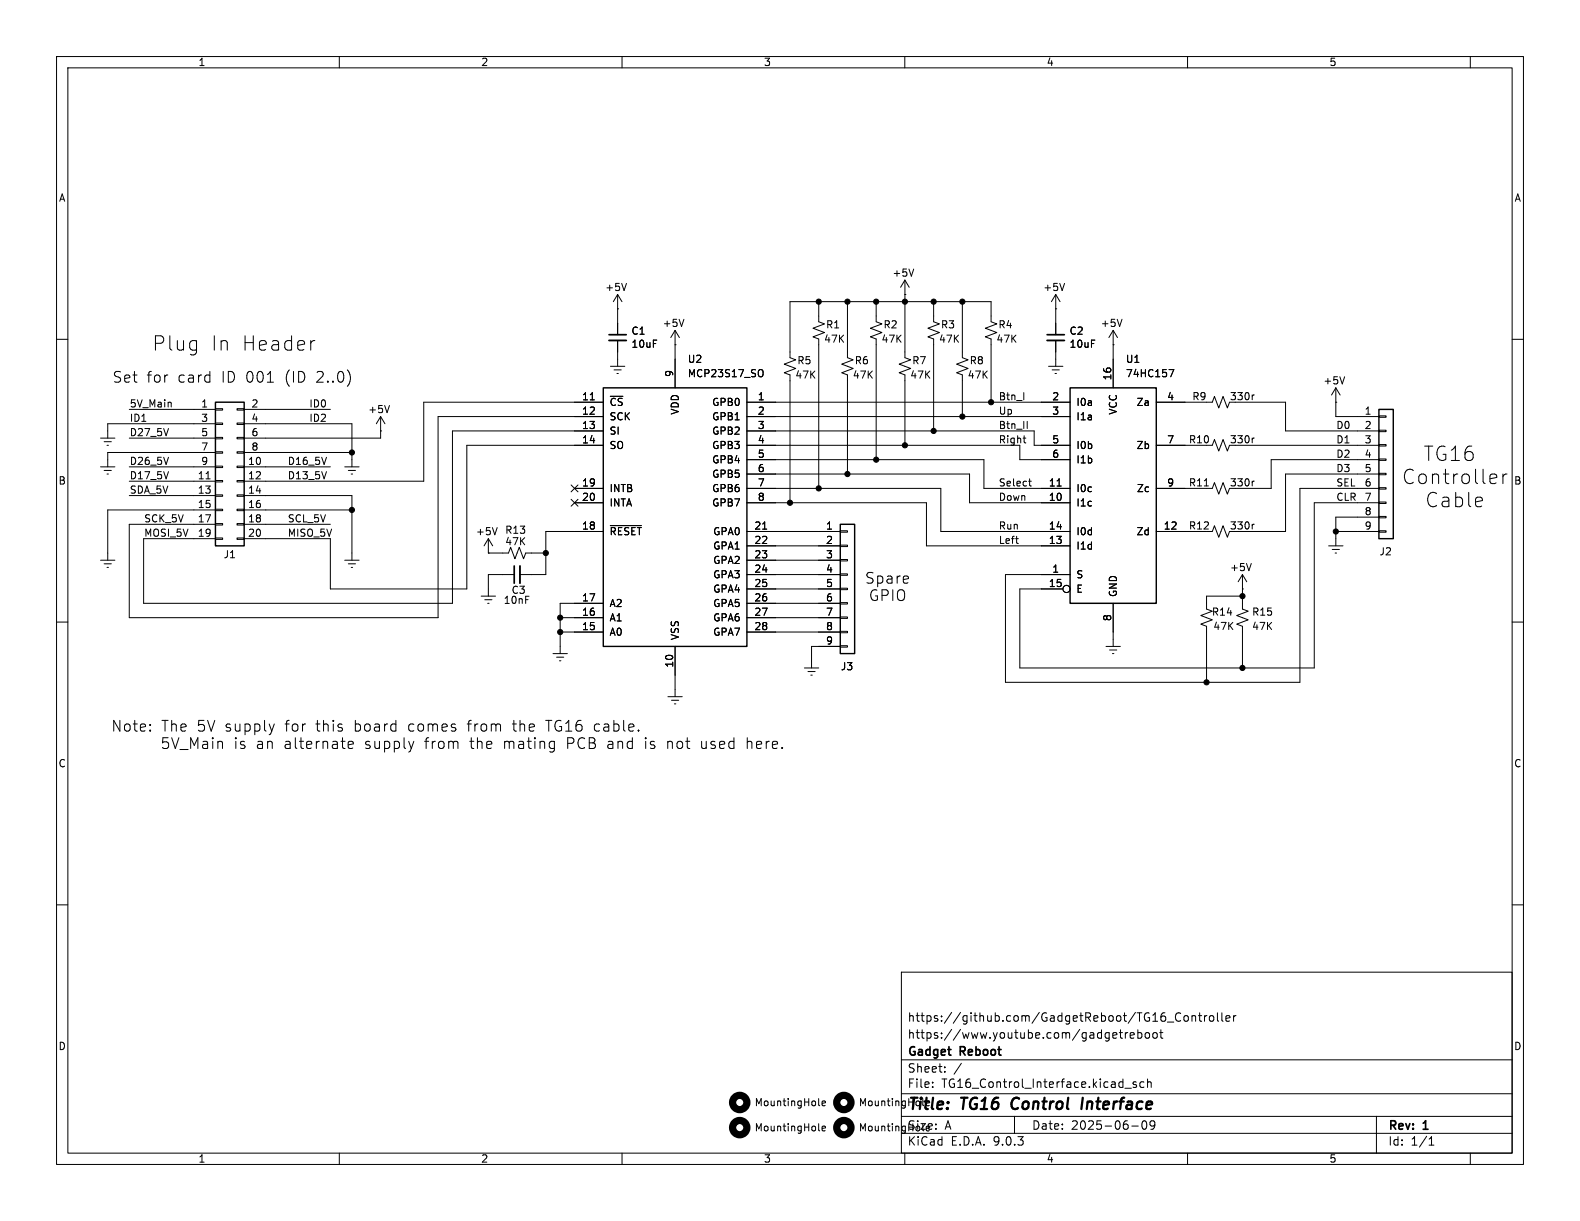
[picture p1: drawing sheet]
<svg xmlns="http://www.w3.org/2000/svg" width="279mm" height="216mm" viewBox="0 0 279 216" stroke-linecap="round" stroke-linejoin="round" font-family="sans-serif">
<g fill="none" stroke="#000" stroke-width=".18">
<path d="M10 10h259.4v195.9h-259.4zM12 12h255.4v191.9h-255.4zM60 10v2M110 10v2M160 10v2M210 10v2M260 10v2M109.2 54.6h.1M109.2 52.1v7.1M109.2 52.1l-.7 1.2M109.2 52.1l.8 1.2M110.8 50.1l-.4 1.3"/>
<path d="M119.4 58.4v10.2M119.4 58.4l-.8 1.3M119.4 58.4l.7 1.3M120.9 56.5l-.4 1.2M144.8 53.3v3.6l1 .4-2 .7 2 .8-2 .8 1 .3v26.5M149.9 53.3v9.9l1 .4-2.1 .8 2.1 .8-2.1 .7 1.1 .4v17.5M154.9 53.3v3.6l1.1 .4-2.1 .7 2.1 .8-2.1 .8 1 .3v21.4M160 49.5v13.7l1 .4-2 .8 2 .8-2 .7 1 .4v12.4M160 52.1h.1M160 49.5l-.7 1.3M160 49.5l.8 1.3M161.6 47.6l-.4 1.2"/>
<path d="M165.1 53.3v3.6l1 .4-2 .7 2 .8-2 .8 1 .3v16.3M170.2 53.3v9.9l1 .4-2 .8 2 .8-2 .7 1 .4v7.4M186.7 54.6h.1M186.7 52.1v7.1M186.7 52.1l-.8 1.2M186.7 52.1l.8 1.2M188.3 50.1l-.5 1.3M196.8 58.4v10.2M196.8 58.4l-.7 1.3M196.8 58.4l.8 1.3M198.4 56.5l-.4 1.2M10 60h2"/>
<path d="M17.8 77.5h2.5M18.4 78.1h1.3M18.9 78.7h.3M22.9 72.4h15.2M22.9 77.5h15.2M38.1 72.3h1.3v.2h-1.3zM38.1 74.8h1.3v.3h-1.3zM38.1 77.3h1.3v.3h-1.3zM38.1 79.9h1.3v.2h-1.3zM38.1 74.9h-19.1v2.6M41.9 72.3h1.3v.2h-1.3zM41.9 74.8h1.3v.3h-1.3z"/>
<path d="M41.9 77.3h1.3v.3h-1.3zM41.9 79.9h1.3v.2h-1.3zM43.2 72.4h15.2M43.2 74.9h19v7.7M55.4 60.2h.3M67.3 76.2h.1M67.3 73.7v3.8h-24.1M67.3 73.7l-.8 1.2M67.3 73.7l.8 1.2M68.9 71.7l-.5 1.3M104.4 70.7h.7M106.7 71.1h-31.8v14h-31.7"/>
<path d="M106.7 73.7h-29.2v35.5h-54.6v-16.5h15.2M106.7 76.2h-26.7v30.5h-54.6v-11.4h12.7M106.7 78.7h-24.2v25.4h-24.1v-8.8h-15.2M107.9 64.8h2.6M108.6 65.4h1.3M109.1 66h.2M109.2 60.2v4.6M119.4 61h.1M132.1 73.7h57.1M132.1 76.2h50.8v2.5h6.3M132.1 78.7h48.2v2.6h8.9M132.1 71.1h57.1"/>
<path d="M134.6 65.3l.2 .1a.81 .81 0 0 1-.2 1.2M175.3 71.1v-11.2l-1.1-.3 2.1-.8-2.1-.8 2.1-.7-1-.4v-3.6h-35.6v9.9l1 .4-2 .8 2 .8-2 .7 1 .4v22.6M180.9 77.5h.5M181.2 78.3h.2M181.6 74.5v1.3M185.4 64.8h2.6M186.1 65.4h1.2M186.6 66h.2M186.7 60.2v4.6M196.8 61h.1M204.5 78.7h9.9l.4-1 .7 2.1 .8-2.1 .7 2.1 .4-1.1M204.5 71.1h9.9l.4-1 .7 2 .8-2 .7 2 .4-1"/>
<path d="M206.7 65.3h.9l-.6 1.3M218.4 71.1h8.9v5.1h16.5M218.4 78.7h25.4M221.8 77.5h-.2M221.8 69.8l-.2 .1M236.2 71.1h.1M236.2 68.6v5.1h7.6M236.2 68.6l-.7 1.3M236.2 68.6l.8 1.3M237.8 66.6l-.4 1.3M243.8 73.5h1.3v.3h-1.3zM243.8 76.1h1.3v.2h-1.3z"/>
<path d="M243.8 78.6h1.3v.3h-1.3zM267.4 60h2M17.8 82.6h2.5M17.8 99.1h2.5M18.4 83.2h1.3M18.4 99.7h1.3M18.9 83.8h.3M22.9 82.6h15.2M22.9 85.1h15.2M22.9 87.6h15.2M36.4 84.7h.8M38.1 82.4h1.3v.3h-1.3z"/>
<path d="M38.1 85h1.3v.2h-1.3zM38.1 87.5h1.3v.3h-1.3zM38.1 90h1.3v.3h-1.3zM38.1 92.6h1.3v.2h-1.3zM38.1 95.1h1.3v.3h-1.3zM38.1 80h-19.1v2.6M38.1 90.2h-19.1v8.9M41.9 82.4h1.3v.3h-1.3zM41.9 85h1.3v.2h-1.3zM41.9 87.5h1.3v.3h-1.3zM41.9 90h1.3v.3h-1.3zM41.9 92.6h1.3v.2h-1.3z"/>
<path d="M41.9 95.1h1.3v.3h-1.3zM43.2 80h19M43.2 82.6h15.2M43.2 87.6h19v11.5M43.2 90.2h19M43.2 92.7h15.2M61 82.6h2.5M61 99.1h2.5M61.6 83.2h1.3M61.6 99.7h1.3M62.1 83.8h.3M86.4 97.8h.1"/>
<path d="M86.4 97.8h3.5l.4-1 .8 2 .7-2 .8 2 .4-1h3.5M86.4 95.3l-.8 1.2M86.4 95.3l.7 1.2M86.4 95.3v2.5M87.9 93.3l-.4 1.3M101 85.8l1.2 1.2M101 88.3l1.2 1.2M101.6 86.4h5.1M101.6 88.9h5.1M102.2 85.8l-1.2 1.2M102.2 88.3l-1.2 1.2M106.7 94h-10.2v7.6h-4.6"/>
<path d="M107.9 92.9h5.5M132.1 83.8h39.3v5.1h17.8M132.1 81.3h41.9v5.1h15.2M132.1 86.4h34.3v7.6h22.8M132.1 88.9h31.7v7.6h25.4M132.1 94h16.5M132.1 96.5h16.5M132.1 99.1h16.5M134.9 93.6h.7M148.6 93.9h1.3v.2h-1.3zM148.6 96.4h1.3v.2h-1.3zM148.6 98.9h1.3v.3h-1.3z"/>
<path d="M179.6 95.2h.5M180 96.1h.1M181.9 85.1h.5M182.1 84.7v1.1l.3 .1M186.9 85.9h.8M204.5 94h9.9l.4-1 .7 2 .8-2 .7 2 .4-1M204.5 86.4h9.9l.4-1.1 .7 2.1 .8-2.1 .7 2.1 .4-1M213 85.9h.7M221.3 99.6l-.5 1.3M221.8 92.7l-.2 .1M221.8 85.1h-.2M234.9 96.5h2.6"/>
<path d="M235.6 97.2h1.3M236.1 97.8h.2M236.2 94h7.6M243.8 81.2h1.3v.2h-1.3zM243.8 83.7h1.3v.2h-1.3zM243.8 86.2h1.3v.3h-1.3zM243.8 88.8h1.3v.2h-1.3zM243.8 91.3h1.3v.3h-1.3zM243.8 93.9h1.3v.2h-1.3zM243.8 83.8h-16.5v10.2h-8.9M243.8 81.3h-19v5.1h-6.4M243.8 86.4h-13.9v34.3h-52.1v-19.1h11.4"/>
<path d="M243.8 88.9h-11.4v29.2h-52.1v-14h7.7M243.8 91.4h-7.6v5.1M264.3 83.8l.3 .1 .1 .5-1.2 .3M264.6 85.4l-.3 .1M265.8 83.8v1.7M266.5 83.8a.65 .65 0 0 0-.7 .5M10 110h2M18.9 100.3h.3M62.1 100.3h.3M85.1 105.4h2.5M85.7 106h1.3M86.2 106.7h.3"/>
<path d="M90.9 101.6h-4.5v3.8M97.8 115.6h2.5M98.4 116.2h1.3M98.9 116.8h.3M99.1 109.2h7.6M99.1 111.8h7.6M106.7 106.7h-7.6v8.9M119.4 114.3v8.9M132.1 106.7h16.5M132.1 109.2h16.5M132.1 111.8h16.5M132.1 101.6h16.5"/>
<path d="M132.1 104.1h16.5M142.2 118.1h2.6M142.9 118.7h1.2M143.4 119.4h.2M148.6 101.5h1.3v.2h-1.3zM148.6 104h1.3v.3h-1.3zM148.6 106.6h1.3v.2h-1.3zM148.6 109.1h1.3v.2h-1.3zM148.6 111.6h1.3v.3h-1.3zM148.6 114.2h1.3v.2h-1.3zM148.6 114.3h-5.1v3.8M195.6 114.3h2.5"/>
<path d="M196.2 114.9h1.3M196.7 115.6h.3M196.8 106.7v7.6M219.7 101.6v6.1l1 .4-2 .7 2 .8-2 .8 1 .3v7.4M219.7 104.1h.1M219.7 105.4h-6.3v2.3l1 .4-2.1 .7 2.1 .8-2.1 .8 1.1 .3v10M219.7 101.6l-.8 1.3M219.7 101.6l.8 1.3M267.4 110h2M26.6 129.1v.1v.1M26.6 128.1v.1v.1M48.5 128l-.4 1.3"/>
<path d="M61.7 132.3l.1 .1 .6-.1M61.7 131.2l.5-.1 .2 .1 .1 .3-.9 .2M114.2 130.4l-.1 .1 .1 .1M118.1 123.2h2.5M118.7 123.8h1.3M119.3 124.5h.2M124.1 131.1l.1 1.2M132.1 130.4v2M132.4 131.1l-.3 .2M10 160h2M159.4 171.9h108v32h-108zM208.8 179.2a.6 .6 0 0 0-.8 0 .6 .6 0 0 0-.1 .7 .56 .56 0 0 0 .2 .6 .56 .56 0 0 0 .7-.1"/>
<path d="M209.5 179.7l.4-.1 .2 .3v.4l-.2 .3-.4-.1-.1-.2v-.4zM210.8 179.7l.2-.1 .4 .1v.9M210.8 179.6v1M211.9 179.6h.6M212.1 179.1v1.3l.4 .2M213 179.6v1M213.4 179.6l-.3 .1-.1 .2M214 179.7l.4-.1 .2 .3v.4l-.2 .3-.4-.1-.1-.2v-.4zM215.3 179.1v1.3l.2 .2M216.1 179.1v1.3l.2 .2M218.1 179.6v1M218.6 179.6l-.3 .1-.2 .2"/>
<path d="M267.4 160h2M144.8 195.3l.2 .2M144.8 199.8l.2 .2M145.4 199.5l.6-.1-.1-.2-.3-.1-.2 .2v.6h.5M145.4 195.1l.6-.1-.1-.3h-.3l-.2 .2v.6h.5M159.4 197.4h108M159.4 193.4h108M159.4 187.4h108M164.9 192.1v.2M164.9 191.4v.1M167.1 189.4v.2M167.1 188.7v.1"/>
<path d="M170 188l-1.3 1.9M179.4 197.4v3M197.3 182.6l.2 .3-.7 .2M197.4 183.5l-.1 .1M197.9 182.6h.6M198.1 182.1v1.3l.4 .2M198.9 192.4h1.2M199 182.6v1M199.4 182.6l-.3 .1-.1 .2M199.9 183.1l.7-.2-.1-.2-.4-.1-.2 .2v.7h.6M200.1 199.1h1.2M200.9 191.4l-.3-.1-.2 .2v.2l.5 .2v.3h-.5"/>
<path d="M201.2 182.7l.4-.1 .3 .3v.4l-.1 .2h-.6M201.2 182.1v1.5M202.1 198.3l.2-.1a.81 .81 0 0 1 .6 .6 .81 .81 0 0 1-.3 .8l-.2 .1a.81 .81 0 0 1-.3-1.4zM202.3 191.4l-.4-.1-.3 .3v.4l.1 .2h.6M202.6 182.7l.2-.1 .4 .1 .1 .6-.2 .2-.3 .1-.2-.2zM202.9 191.4l.2-.1 .4 .1 .1 .9M202.9 190.8v1.5M204 182.7l.4-.1 .2 .3v.4l-.2 .3-.4-.1-.1-.2v-.4zM204.2 198.8l-.3 .3h-.3l-.2-.3 .1-.5 .4-.1 .2 .1a.99 .99 0 0 1-.3 1.4h-.3M205.1 182.6h.5M205.3 182.1v1.3l.3 .2M216.8 180.1l.7-.2-.1-.2-.4-.1-.2 .2 .1 .7h.5"/>
<path d="M243.4 197.4v6.5M60 203.9v2M110 203.9v2M159.4 200.4h108M160 203.9v2M210 203.9v2M252.7 202.5h.9M252.7 201.4l.4-.4v1.5M260 203.9v2"/>
<circle cx="188.6" cy="104.1" r=".63"/>
</g>
<path d="M179.2 194.4a1.27 1.27 0 0 0-.1 1.6M191.5 194.1l-.3 2" fill="none" stroke="#000" stroke-width=".4"/>
<path d="M38.1 71.1h5.1v25.4h-5.1zM106.7 68.6h25.4v45.7h-25.4zM189.2 68.6h15.3v38.1h-15.3zM243.8 72.4h2.6v22.9h-2.6zM148.6 92.7h2.5v22.9h-2.5z" fill="none" stroke="#000" stroke-width=".25"/>
<path d="M107.7 59.2h3M185.2 59.2h3M90.9 100.1v3" fill="none" stroke="#000" stroke-width=".3"/>
<path d="M107.7 60.2h3M185.2 60.2h3M91.9 100.1v3" fill="none" stroke="#000" stroke-width=".33"/>
<g fill="none" stroke="#000" stroke-width="1.3">
<circle cx="130.8" cy="194.9" r="1.27"/>
<circle cx="130.8" cy="199.4" r="1.27"/>
<circle cx="149.2" cy="194.9" r="1.27"/>
<circle cx="149.2" cy="199.4" r="1.27"/>
</g>
<g fill="#000" stroke="#000" stroke-width=".18">
<circle cx="144.8" cy="53.3" r=".46"/>
<circle cx="149.9" cy="53.3" r=".46"/>
<circle cx="154.9" cy="53.3" r=".46"/>
<circle cx="160" cy="53.3" r=".46"/>
<circle cx="165.1" cy="53.3" r=".46"/>
<circle cx="170.2" cy="53.3" r=".46"/>
<circle cx="160" cy="78.7" r=".46"/>
<circle cx="165.1" cy="76.2" r=".46"/>
<circle cx="170.2" cy="73.7" r=".46"/>
<circle cx="175.3" cy="71.1" r=".46"/>
<circle cx="62.2" cy="80" r=".46"/>
<circle cx="62.2" cy="90.2" r=".46"/>
<circle cx="96.5" cy="97.8" r=".46"/>
<circle cx="139.7" cy="88.9" r=".46"/>
<circle cx="144.8" cy="86.4" r=".46"/>
<circle cx="149.9" cy="83.8" r=".46"/>
<circle cx="154.9" cy="81.3" r=".46"/>
<circle cx="236.2" cy="94" r=".46"/>
<circle cx="99.1" cy="111.8" r=".46"/>
<circle cx="99.1" cy="109.2" r=".46"/>
<circle cx="219.7" cy="118.1" r=".46"/>
<circle cx="219.7" cy="105.4" r=".46"/>
<circle cx="213.4" cy="120.7" r=".46"/>
</g>
<g font-size="3.5">
<text x="26.9" y="62.2">Plug</text>
<text x="37.3" y="62.2">In Header</text>
<text x="251.7" y="81.7">TG16</text>
<text x="247.9" y="85.8">Controller</text>
<text x="252" y="89.9">Cable</text>
</g>
<g font-size="2.8">
<text x="160.4" y="196.8">Title:</text>
<text x="170.1" y="196.8">TG16</text>
<text x="179.7" y="196.8">Control</text>
<text x="192.9" y="196.8">Interface</text>
</g>
<g font-size="2.7">
<text x="19.8" y="67.8">Set</text>
<text x="25.9" y="67.8">for</text>
<text x="31.4" y="67.8">card</text>
<text x="39.2" y="67.8">ID 001</text>
<text x="50.5" y="67.8">(ID</text>
<text x="56.1" y="67.8">2..0)</text>
<text x="152.9" y="103.4">Spare</text>
<text x="153.6" y="106.4">GPIO</text>
<text x="19.6" y="129.5">Note:</text>
<text x="28.4" y="129.5">The 5V supply</text>
<text x="50.4" y="129.5">for</text>
<text x="56" y="129.5">this</text>
<text x="62.7" y="129.5">board</text>
<text x="72.3" y="129.5">comes</text>
<text x="82.9" y="129.5">from</text>
<text x="91" y="129.5">the</text>
<text x="97" y="129.5">TG16</text>
<text x="105.5" y="129.5">cable.</text>
<text x="28.7" y="132.6">5V_Main</text>
<text x="41.7" y="132.6">is</text>
<text x="45.7" y="132.6">an</text>
<text x="50.6" y="132.6">alternate</text>
<text x="65" y="132.6">supply</text>
<text x="75.6" y="132.6">from</text>
<text x="83.7" y="132.6">the</text>
<text x="89.7" y="132.6">mating</text>
<text x="100.9" y="132.6">PCB and</text>
<text x="114.8" y="132.6">is</text>
<text x="118.8" y="132.6">not</text>
<text x="124.9" y="132.6">used</text>
<text x="133" y="132.6">here.</text>
</g>
<g font-size="2.1">
<text x="160.4" y="183.9">https://www.youtube.com/gadgetreboot</text>
<text x="160.4" y="180.9">https://github.com/GadgetReboot/TG16_Controller</text>
<text x="160.4" y="189.9">Sheet:</text>
<text x="160.4" y="187.1">Gadget</text>
<text x="169.9" y="187.1">Reboot</text>
<text x="160.4" y="192.6">File:</text>
<text x="166.5" y="192.6">TG16_Control_Interface.kicad_sch</text>
<text x="160.4" y="202.8">KiCad</text>
<text x="160.4" y="200">Size:</text>
<text x="167.1" y="200">A</text>
<text x="168.1" y="202.8">E.D.A.</text>
<text x="175.7" y="202.8">9.0.3</text>
<text x="182.4" y="200">Date:</text>
<text x="189.4" y="200">2025-06-09</text>
<text x="245.4" y="200.2">Rev:</text>
<text x="245.4" y="202.8">Id:</text>
<text x="249.5" y="202.8">1/1</text>
<text x="251.8" y="200.2">1</text>
</g>
<g font-size="1.8">
<text x="35" y="11.9">1</text>
<text x="85" y="11.9">2</text>
<text x="135" y="11.9">3</text>
<text x="185" y="11.9">4</text>
<text x="235" y="11.9">5</text>
<text x="10.3" y="35.9">A</text>
<text x="267.7" y="35.9">A</text>
<text x="106.9" y="51.7">+5V</text>
<text x="157.7" y="49.1">+5V</text>
<text x="184.4" y="51.7">+5V</text>
<text x="111.6" y="59.4">C1</text>
<text x="117.1" y="58">+5V</text>
<text x="146" y="58.3">R1</text>
<text x="156.1" y="58.3">R2</text>
<text x="166.3" y="58.3">R3</text>
<text x="176.5" y="58.3">R4</text>
<text x="189" y="59.4">C2</text>
<text x="194.6" y="58">+5V</text>
<text x="111.6" y="61.7">10uF</text>
<text x="121.5" y="64.4">U2</text>
<text x="140.9" y="64.6">R5</text>
<text x="145.6" y="60.8">47K</text>
<text x="151.1" y="64.6">R6</text>
<text x="155.8" y="60.8">47K</text>
<text x="161.2" y="64.6">R7</text>
<text x="165.9" y="60.8">47K</text>
<text x="171.4" y="64.6">R8</text>
<text x="176.1" y="60.8">47K</text>
<text x="189" y="61.7">10uF</text>
<text x="199" y="64.4">U1</text>
<text x="102.8" y="70.9">11</text>
<text x="107.7" y="72">~{CS}</text>
<text x="119.1" y="66.7" transform="rotate(-90 119.1 66.7)">9</text>
<text x="121.5" y="66.9">MCP23S17_SO</text>
<text x="125.8" y="72">GPB0</text>
<text x="133.9" y="70.9">1</text>
<text x="140.5" y="67.2">47K</text>
<text x="150.7" y="67.2">47K</text>
<text x="160.9" y="67.2">47K</text>
<text x="171" y="67.2">47K</text>
<text x="176.5" y="70.9">Btn_I</text>
<text x="186" y="70.9">2</text>
<text x="190.2" y="72">I0a</text>
<text x="196.6" y="67.4" transform="rotate(-90 196.6 67.4)">16</text>
<text x="199" y="66.9">74HC157</text>
<text x="200.9" y="72">Za</text>
<text x="206.3" y="70.9">4</text>
<text x="210.7" y="71">R9</text>
<text x="217.4" y="71">330r</text>
<text x="233.9" y="68.2">+5V</text>
<text x="22.9" y="74.7">ID1</text>
<text x="22.9" y="77.2">D27_5V</text>
<text x="22.9" y="72.1">5V_Main</text>
<text x="35.5" y="72.1">1</text>
<text x="35.5" y="74.7">3</text>
<text x="35.5" y="77.2">5</text>
<text x="44.4" y="72.1">2</text>
<text x="44.4" y="74.7">4</text>
<text x="44.4" y="77.2">6</text>
<text x="54.6" y="72.1">ID0</text>
<text x="54.6" y="74.7">ID2</text>
<text x="65" y="73.3">+5V</text>
<text x="102.8" y="73.4">12</text>
<text x="102.8" y="75.9">13</text>
<text x="107.7" y="74.5">SCK</text>
<text x="107.7" y="77.1">SI</text>
<text x="120.2" y="73.4" transform="rotate(-90 120.2 73.4)">VDD</text>
<text x="125.8" y="74.5">GPB1</text>
<text x="125.8" y="77.1">GPB2</text>
<text x="133.9" y="73.4">2</text>
<text x="133.9" y="75.9">3</text>
<text x="176.5" y="73.4">Up</text>
<text x="176.5" y="75.9">Btn_II</text>
<text x="186" y="73.4">3</text>
<text x="190.2" y="74.5">I1a</text>
<text x="197.7" y="73.4" transform="rotate(-90 197.7 73.4)">VCC</text>
<text x="236.2" y="75.9">D0</text>
<text x="241.2" y="73.4">1</text>
<text x="241.2" y="75.9">2</text>
<text x="22.9" y="82.3">D26_5V</text>
<text x="35.5" y="79.8">7</text>
<text x="35.5" y="82.3">9</text>
<text x="43.8" y="82.3">10</text>
<text x="44.4" y="79.8">8</text>
<text x="50.8" y="82.3">D16_5V</text>
<text x="102.8" y="78.5">14</text>
<text x="107.7" y="79.6">SO</text>
<text x="125.8" y="79.6">GPB3</text>
<text x="125.8" y="82.1">GPB4</text>
<text x="133.9" y="78.5">4</text>
<text x="133.9" y="81">5</text>
<text x="133.9" y="83.6">6</text>
<text x="176.5" y="78.5">Right</text>
<text x="186" y="78.5">5</text>
<text x="186" y="81">6</text>
<text x="190.2" y="79.6">I0b</text>
<text x="190.2" y="82.1">I1b</text>
<text x="200.9" y="79.6">Zb</text>
<text x="206.3" y="78.5">7</text>
<text x="210.1" y="78.6">R10</text>
<text x="217.4" y="78.6">330r</text>
<text x="236.2" y="83.6">D3</text>
<text x="236.2" y="78.5">D1</text>
<text x="236.2" y="81">D2</text>
<text x="241.2" y="78.5">3</text>
<text x="241.2" y="81">4</text>
<text x="241.2" y="83.6">5</text>
<text x="10.3" y="85.9">B</text>
<text x="22.9" y="87.4">SDA_5V</text>
<text x="22.9" y="84.8">D17_5V</text>
<text x="34.9" y="84.8">11</text>
<text x="34.9" y="87.4">13</text>
<text x="34.9" y="89.9">15</text>
<text x="43.8" y="84.8">12</text>
<text x="43.8" y="87.4">14</text>
<text x="43.8" y="89.9">16</text>
<text x="50.8" y="84.8">D13_5V</text>
<text x="102.8" y="86.1">19</text>
<text x="102.8" y="88.6">20</text>
<text x="107.7" y="87.2">INTB</text>
<text x="107.7" y="89.8">INTA</text>
<text x="125.8" y="84.7">GPB5</text>
<text x="125.8" y="87.2">GPB6</text>
<text x="125.8" y="89.8">GPB7</text>
<text x="133.9" y="86.1">7</text>
<text x="133.9" y="88.6">8</text>
<text x="176.5" y="86.1">Select</text>
<text x="176.5" y="88.6">Down</text>
<text x="185.4" y="86.1">11</text>
<text x="185.4" y="88.6">10</text>
<text x="190.2" y="87.2">I0c</text>
<text x="190.2" y="89.8">I1c</text>
<text x="201" y="87.2">Zc</text>
<text x="206.3" y="86.1">9</text>
<text x="210.1" y="86.2">R11</text>
<text x="217.4" y="86.2">330r</text>
<text x="236.2" y="86.1">SEL</text>
<text x="236.2" y="88.6">CLR</text>
<text x="241.2" y="86.1">6</text>
<text x="241.2" y="88.6">7</text>
<text x="267.7" y="85.9">B</text>
<text x="25.4" y="92.4">SCK_5V</text>
<text x="25.4" y="95">MOSI_5V</text>
<text x="34.9" y="92.5">17</text>
<text x="34.9" y="95">19</text>
<text x="43.8" y="92.5">18</text>
<text x="43.8" y="95">20</text>
<text x="50.8" y="92.4">SCL_5V</text>
<text x="50.8" y="95">MISO_5V</text>
<text x="84.1" y="94.8">+5V</text>
<text x="89.2" y="94.6">R13</text>
<text x="102.8" y="93.7">18</text>
<text x="107.7" y="94.8">~{RESET}</text>
<text x="126" y="94.8">GPA0</text>
<text x="133.3" y="93.7">21</text>
<text x="146" y="93.7">1</text>
<text x="176.5" y="93.7">Run</text>
<text x="185.4" y="93.7">14</text>
<text x="190.2" y="94.8">I0d</text>
<text x="200.9" y="94.8">Zd</text>
<text x="205.7" y="93.7">12</text>
<text x="210.1" y="93.8">R12</text>
<text x="217.4" y="93.8">330r</text>
<text x="241.2" y="91.2">8</text>
<text x="241.2" y="93.7">9</text>
<text x="39.4" y="98.9">J1</text>
<text x="89.2" y="96.6">47K</text>
<text x="126" y="97.4">GPA1</text>
<text x="126" y="99.9">GPA2</text>
<text x="133.3" y="96.3">22</text>
<text x="133.3" y="98.8">23</text>
<text x="133.3" y="101.3">24</text>
<text x="146" y="96.3">2</text>
<text x="146" y="98.8">3</text>
<text x="146" y="101.3">4</text>
<text x="176.5" y="96.3">Left</text>
<text x="185.4" y="96.3">13</text>
<text x="186" y="101.3">1</text>
<text x="190.2" y="97.4">I1d</text>
<text x="217.4" y="101.2">+5V</text>
<text x="243.8" y="98.4">J2</text>
<text x="89" y="107">10nF</text>
<text x="90.4" y="105.2">C3</text>
<text x="102.8" y="106.4">17</text>
<text x="107.7" y="107.5">A2</text>
<text x="126" y="102.5">GPA3</text>
<text x="126" y="105">GPA4</text>
<text x="126" y="107.5">GPA5</text>
<text x="133.3" y="103.9">25</text>
<text x="133.3" y="106.4">26</text>
<text x="146" y="103.9">5</text>
<text x="146" y="106.4">6</text>
<text x="185.4" y="103.9">15</text>
<text x="190.2" y="102.5">S</text>
<text x="190.2" y="105">E</text>
<text x="197.7" y="105.7" transform="rotate(-90 197.7 105.7)">GND</text>
<text x="102.8" y="109">16</text>
<text x="102.8" y="111.5">15</text>
<text x="107.7" y="110.1">A1</text>
<text x="107.7" y="112.6">A0</text>
<text x="120.2" y="113.3" transform="rotate(-90 120.2 113.3)">VSS</text>
<text x="126" y="110.1">GPA6</text>
<text x="126" y="112.6">GPA7</text>
<text x="133.3" y="109">27</text>
<text x="133.3" y="111.5">28</text>
<text x="146" y="109">7</text>
<text x="146" y="111.5">8</text>
<text x="196.6" y="109.9" transform="rotate(-90 196.6 109.9)">8</text>
<text x="214.2" y="109.1">R14</text>
<text x="214.5" y="111.6">47K</text>
<text x="221.3" y="109.1">R15</text>
<text x="221.3" y="111.6">47K</text>
<text x="119.1" y="118.2" transform="rotate(-90 119.1 118.2)">10</text>
<text x="146" y="114">9</text>
<text x="148.6" y="118.7">J3</text>
<text x="10.3" y="135.9">C</text>
<text x="267.7" y="135.9">C</text>
<text x="10.3" y="185.9">D</text>
<text x="267.7" y="185.9">D</text>
<text x="133.4" y="195.8">MountingHole</text>
<text x="151.8" y="195.8">MountingHole</text>
<text x="133.4" y="200.3">MountingHole</text>
<text x="151.8" y="200.3">MountingHole</text>
<text x="35" y="205.8">1</text>
<text x="85" y="205.8">2</text>
<text x="135" y="205.8">3</text>
<text x="185" y="205.8">4</text>
<text x="235" y="205.8">5</text>
</g>
</svg>
